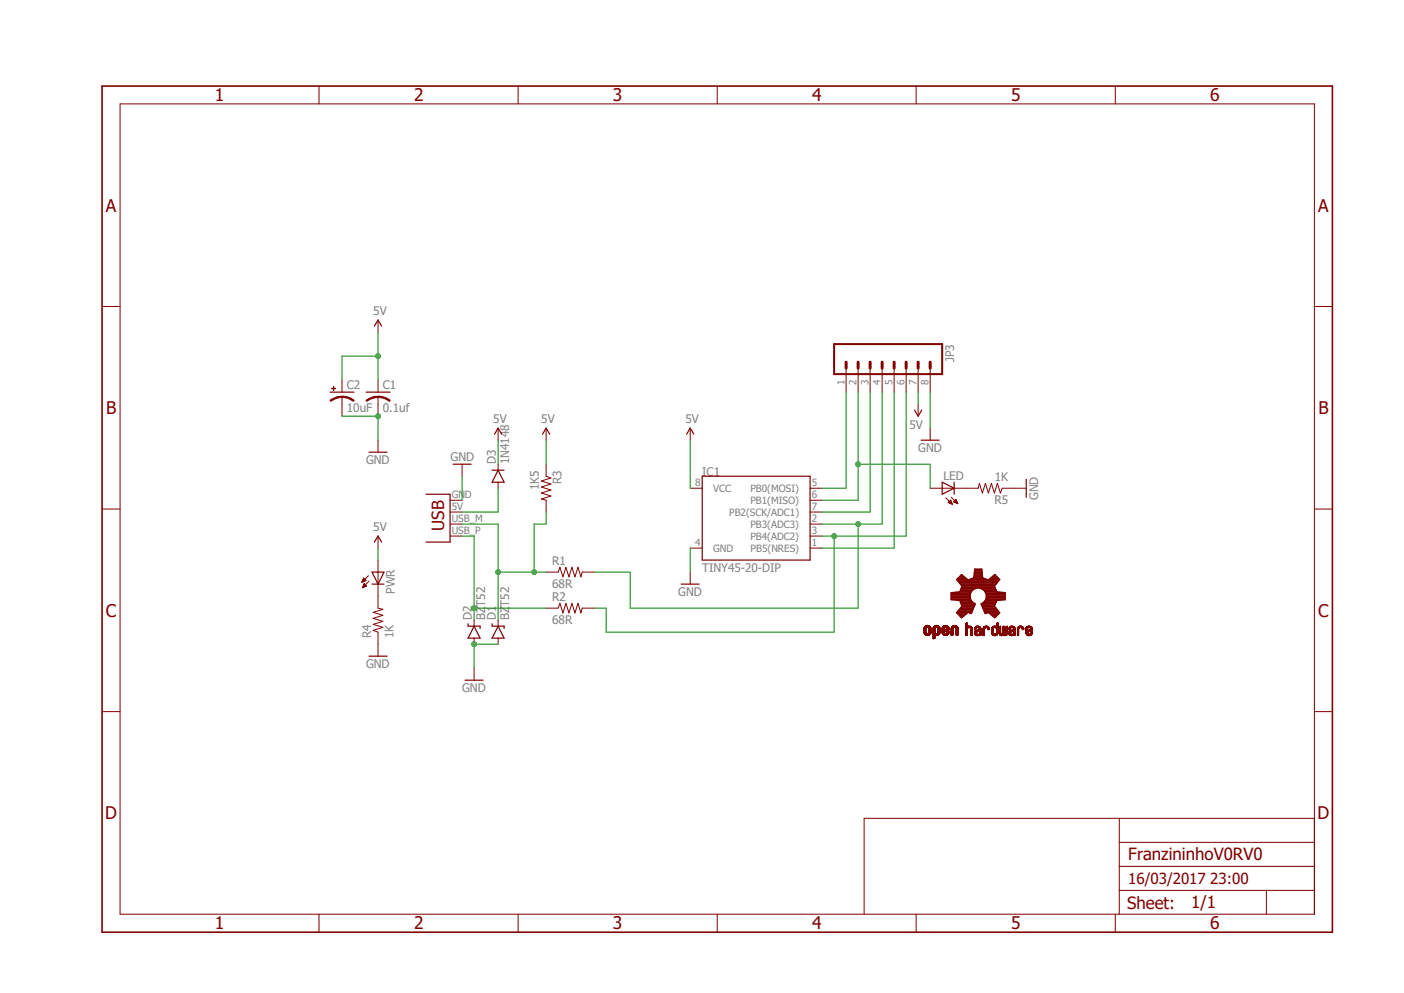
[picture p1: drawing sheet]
<svg xmlns="http://www.w3.org/2000/svg" width="297mm" height="210mm" viewBox="0 0 297 210" stroke-linecap="round" stroke-linejoin="round" font-family="sans-serif">
<path d="M21 17.9l261.2 179.8M282.2 17.9l-261.2 179.8" fill="none" stroke="#fff" stroke-width=".21"/>
<path d="M77.4 82.9h5.1M90.1 104.5h5.1v10.1h-5.1M148.5 100.7h22.9v17.7h-22.9zM99 131.9v.5h2.6v.5M100.3 132.4l1.3 2.6h-2.6zM104.1 131.9v.5h2.5v.5M105.4 132.4l1.2 2.6h-2.5z" fill="none" stroke="#800000" stroke-width=".25"/>
<g fill="none" stroke="#800000" stroke-width=".21">
<path d="M80 83.9v1.6M95.2 113.4h2.5M95.2 110.8h2.5M95.2 108.3h2.5M95.2 105.8h2.5M146 103.3h2.5M146 115.9h2.5M171.4 113.4h2.5M171.4 110.8h2.5M171.4 108.3h2.5M171.4 105.8h2.5M171.4 103.3h2.5"/>
<path d="M171.4 115.9h2.5M100.3 131.1v1.3M100.3 135v1.2M105.4 131.1v1.3M105.4 135v1.2"/>
</g>
<path d="M80 83.8a4.2 4.2 0 0 1 2.5 .9l-.1 .2a3.8 3.8 0 0 0-2.4-.9z" fill-rule="evenodd" fill="#800000"/>
<path d="M80 83.8a4.2 4.2 0 0 1 2.5 .9l-.1 .2a3.8 3.8 0 0 0-2.4-.9z" fill="none" stroke="#800000" stroke-width=".21"/>
<path d="M77.4 84.7l.3-.2a3.5 3.5 0 0 1 2.3-.7v.3a3.9 3.9 0 0 0-2.4 .8z" fill-rule="evenodd" fill="#800000"/>
<g fill="none" stroke="#800000" stroke-width=".21">
<path d="M80 67.7v2.5M179 77.9v5M181.5 77.9v5M184.1 77.9v5M186.6 77.9v5M189.1 77.9v5M191.7 77.9v5M194.2 77.9v5M196.8 77.9v5M72.3 83.9v1.6M77.4 84.7l.3-.2a3.5 3.5 0 0 1 2.3-.7v.3a3.9 3.9 0 0 0-2.4 .8zM80 80.4v2.5"/>
<path d="M80 85.5v2.5M80 93.1v2.5M97.7 98.2v2.5M105.4 90.6v2.5M105.4 98.2v1.2M115.5 98.2v2.5l1 .4-2 .6 2 .7-2 .6 2 .6-2 .7 2 .6-2 .6 1 .3v2.5M115.5 90.6v2.5M146 90.6v2.5M80 113.4v2.5M80 118.4v10.2l1 .3-2 .6 2 .6-2 .7 2 .6-2 .6 2 .7-2 .6 1 .4v5.1M105.4 102v1.3M196.8 103.3h10.1l.3-1.1 .6 2.1 .6-2.1 .7 2.1 .6-2.1 .7 2.1 .6-2.1 .6 2.1 .4-1h5.1"/>
<path d="M200.1 105.3l1.4 1.3M200.6 106.3l.5-.5 .4 .8zM200.6 106.3h.7M200.7 106.2h.6M200.7 106.1h.6M200.8 106.4h.5M200.8 106h.4M200.9 105.9h.3M201 106.5h.4M201 105.8h.1M201.2 105.2l1.4 1.3M201.2 106.6h.2"/>
<path d="M201.4 106.6h.1M201.8 106.1h.6M201.8 106.2h.7M201.8 106h.6M201.9 105.9h.5M202 105.8h.3M202.1 106.3h.4M202.1 105.7h.2M202.2 105.7l-.5 .4 .9 .4M202.2 105.7l.4 .8M202.2 105.7h.1M202.3 106.4h.3"/>
<path d="M202.4 106.5h.2M76.6 123.1h.2M76.6 123h.4M76.7 122.9h.5M76.7 122.8h.6M76.7 124.2h.1M76.8 122.7h.6M76.8 124.2h.2M76.8 122.6h.5M76.8 122.6h.4M76.8 124h.5M76.8 122.5h.3"/>
<path d="M76.8 124h.7M76.9 122.4h.1M76.9 123.9h.6M76.9 123.8h.5M76.9 122.3l-.4 .8M76.9 122.3l.5 .5-.9 .3M76.9 122.3h.1M76.9 123.7h.4M77 123.6h.3M77 123.5h.2M77 123.4l.6 .5-.9 .4zM77 123.4h.1"/>
<path d="M77.9 121.8l-1.4 1.3M78.1 122.9l-1.4 1.4M115.5 121h2.6l.3-1 .7 2 .6-2 .7 2 .6-2 .6 2 .7-2 .6 2 .2-1h2.6M115.5 128.6h2.6l.3-1 .7 2 .6-2 .7 2 .6-2 .6 2 .7-2 .6 2 .2-1h2.6M146 121v2.5M100.3 141.3v2.5"/>
</g>
<g fill="none" stroke="#800000" stroke-width=".25">
<path d="M79.2 69l.8-1.3 .7 1.3M69.8 82.9h5.1M78.1 95.6h3.8M95.8 98.2h3.9M104.1 99.4h2.5M104.6 91.8l.8-1.2 .7 1.2M105.4 99.4l1.2 2.6h-2.5zM114.8 91.8l.7-1.2 .8 1.2M145.2 91.8l.8-1.2 .8 1.2M79.2 114.6l.8-1.2 .7 1.2M199.3 102l2.5 1.3-2.5 1.2zM201.8 102v2.5"/>
<path d="M217.1 101.3v3.9M78.1 138.8h3.8M78.7 123.5h2.5M78.7 121h2.5l-1.2 2.5zM144.1 123.5h3.8M98.4 143.8h3.8"/>
</g>
<path d="M176.4 72.8h22.9v6.3h-22.9z" fill="none" stroke="#800000" stroke-width=".42"/>
<path d="M179 76.6v1.3M181.5 76.6v1.3M184.1 76.6v1.3M186.6 76.6v1.3M189.1 76.6v1.3M191.7 76.6v1.3M194.2 76.6v1.3M196.8 76.6v1.3" fill="none" stroke="#800000" stroke-width=".63"/>
<path d="M72.3 83.8a4 4 0 0 1 2.6 .9l-.1 .2a3.8 3.8 0 0 0-2.5-.9z" fill-rule="evenodd" fill="#800000"/>
<path d="M72.3 83.8a4 4 0 0 1 2.6 .9l-.1 .2a3.8 3.8 0 0 0-2.5-.9z" fill="none" stroke="#800000" stroke-width=".21"/>
<path d="M69.8 84.7l.3-.2a3.5 3.5 0 0 1 2.2-.7v.3a3.9 3.9 0 0 0-2.3 .8z" fill-rule="evenodd" fill="#800000"/>
<path d="M69.8 84.7l.3-.2a3.5 3.5 0 0 1 2.2-.7v.3a3.9 3.9 0 0 0-2.3 .8z" fill="none" stroke="#800000" stroke-width=".21"/>
<path d="M70.1 82.1l.9 .1z" fill-rule="evenodd" fill="#800000"/>
<path d="M70.1 82.1l.9 .1z" fill="none" stroke="#800000" stroke-width=".21"/>
<path d="M70.5 81.7l.1 .9z" fill-rule="evenodd" fill="#800000"/>
<g fill="none" stroke="#800000" stroke-width=".21">
<path d="M67.5 18.2v3.8M109.6 18.2v3.8M151.7 18.2v3.8M193.8 18.2v3.8M235.9 18.2v3.8M25.4 22h252.6v171.3h-252.6zM21.6 64.8h3.8M278 64.8h3.9M70.5 81.7l.1 .9zM72.3 80.4v2.5M72.3 85.5v2.5M194.2 85.5v2.5"/>
<path d="M196.8 90.6v2.5M21.6 107.7h3.8M278 107.7h3.9M195.5 133.7h.4M195.5 133.7h.3M195.5 133.6h.3M195.5 133.5h.3M195.5 133.4h.3M195.5 133.3h.3M195.5 133.2h.3M195.5 133.1h.3M195.5 133h.3"/>
<path d="M195.5 133.9h.5M195.5 133.8h.4M195.5 132.9h.4M195.5 132.8h.4M195.5 134h1.3M195.5 132.7h.6M195.6 134.1h1.2M195.6 132.6h1.2M195.6 134.2h1.2M195.6 132.5h1.2M195.7 134.2h1M195.7 132.5h1"/>
<path d="M195.7 132.4h1M195.8 134.3h.8M195.8 132.4h.8M195.8 132.3h.8M195.9 132.9l-.4 .1M196 134.4h.5M196 132.7l-.5 .1M196.1 134.4h.2M196.1 132.2h.2M196.3 132.7h.5M196.3 133.9h.6M196.3 132.7l.6 .1"/>
<path d="M196.4 133.9h.5M196.5 133.9h.4M196.5 132.8h.4M196.5 133.8h.4M196.5 132.9h.4M196.6 133.7h.3M196.6 133.6h.3M196.6 133.5h.3M196.6 133.4h.3M196.6 133.3h.3M196.6 133.2h.3M196.6 133.1h.3"/>
<path d="M196.6 133h.3M197.4 135h.3M197.4 134.9h.4M197.4 134.8h.4M197.4 134.7h.4M197.4 134.6h.4M197.4 134.5h.4M197.4 134.4h.4M197.4 134.4h1M197.4 134.3h1.1M197.4 134.2h1.3M197.4 134.1h1.3"/>
<path d="M197.4 134.1h1.4M197.4 134h1.4M197.4 133.9h.6M197.4 133.9h.5M197.4 133.8h.4M197.4 133.7h.4M197.4 133.6h.4M197.4 133.5h.4M197.4 133.4h.4M197.4 133.3h.4M197.4 133.2h.4M197.4 133.1h.4"/>
<path d="M197.4 133h.4M197.4 132.9h.4M197.4 132.8h.4M197.4 132.8h.5M197.4 132.7h.6M197.5 132.6h1.3M197.5 132.6h1.2M197.5 132.5h1.2M197.6 132.5h1M197.7 135l-.3 .1M197.7 132.4h.9M197.7 132.4h.8"/>
<path d="M197.8 132.3h.7M198 132.7l-.6 .1M198 134.4h.2M198 132.2h.2M198.2 132.7h.6M198.3 133.9h.5M198.3 132.7h.5M198.4 133.9h.4M198.4 132.8h.4M198.4 133.8h.4M198.4 132.9h.4M198.5 133.7h.3"/>
<path d="M198.5 133.6h.3M198.5 133.5h.3M198.5 133.4h.3M198.5 133.3h.3M198.5 133.2h.3M198.5 133.1h.3M198.5 133h.3M198.5 132.9h.3M198.6 134.2h-1.2M199.3 133.9h.5M199.3 133.8h.4M199.3 133.7h.4"/>
<path d="M199.3 133.6h.5M199.3 133.5h.8M199.3 133.5h.9M199.3 133.4h.9M199.3 133.3h1.3M199.3 133.3h1.4M199.3 133.2h1.4M199.3 133.1h.4M199.3 133.1h.3M199.3 133h.4M199.3 132.9h.4M199.3 132.8h.4"/>
<path d="M199.3 132.8h.5M199.3 134h1.4M199.3 133.9h.6M199.4 134.1h1.3M199.4 132.7h.6M199.4 132.6h1.3M199.4 134.1h1.2M199.4 132.5h1.2M199.5 134.2h1.1M199.5 134.2h1M199.5 132.5h1M199.6 132.4h.9"/>
<path d="M199.6 134.3h.8M199.6 132.4h.8M199.7 132.3h.7M199.8 134.4h.5M199.8 133.2h.9M199.9 134.4h.3M199.9 132.7l-.6 .1M199.9 132.2h.2M200 133.6h-.7M200 133.1h.7M200.1 133.1h.6M200.1 132.7h.6"/>
<path d="M200.2 133h.5M200.2 132.7l.5 .1M200.2 133.9h.5M200.3 133.9h.4M200.3 132.8h.4M200.3 133.8h.4M200.3 132.9h.4M200.4 133.7h.3M200.4 133.6h.3M200.4 133.3l-1.1 .1M200.5 133.5h.2M200.7 133.5h.1"/>
<path d="M201.2 134.3h.3M201.2 134.2h.4M201.2 134.1h.4M201.2 134h.4M201.2 133.9h.4M201.2 133.8h.4M201.2 133.7h.4M201.2 133.6h.4M201.2 133.5h.4M201.2 133.4h.4M201.2 133.3h.4M201.2 133.2h.4"/>
<path d="M201.2 133.1h.4M201.2 133h.4M201.2 132.9h.4M201.2 132.8h.5M201.3 134.4h.1M201.3 132.8h.4M201.3 132.7h.6M201.3 132.6h1.3M201.3 132.5h1.2M201.4 132.5h1M201.5 132.4h.9M201.6 132.3h.7"/>
<path d="M201.8 132.7l-.5 .1M201.8 132.2h.3M202 132.7h.6M202.1 132.7l.5 .1M202.2 132.8h.4M202.2 132.8h.5M202.3 134.3h.3M202.3 134.2h.4M202.3 134.1h.4M202.3 134h.4M202.3 133.9h.4M202.3 133.8h.4"/>
<path d="M202.3 133.7h.4M202.3 133.6h.4M202.3 133.5h.4M202.3 133.4h.4M202.3 133.3h.4M202.3 133.2h.4M202.3 133.1h.4M202.3 133h.4M202.3 132.9h.4M202.3 134.4h.2M204.3 134.4h.1M204.3 134.4h.2"/>
<path d="M204.3 134.3h.3M204.3 134.2h.3M204.3 134.1h.3M204.3 134h.3M204.3 133.9h.3M204.3 133.8h.3M204.3 133.7h.3M204.3 133.6h.3M204.3 133.5h.3M204.3 133.4h.3M204.3 133.3h.3M204.3 133.2h.3"/>
<path d="M204.3 133.1h.3M204.3 133h.3M204.3 132.9h.3M204.3 132.9h.4M204.3 132.8h.4M204.3 132.8h.5M204.3 132.7h1.3M204.3 132.6h1.2M204.3 132.5h1.1M204.3 132.5h.3M204.3 132.4h.3M204.3 132.3h.3"/>
<path d="M204.3 132.2h.3M204.3 132.1h.3M204.3 132h.3M204.3 131.9h.3M204.3 131.8h.3M204.4 131.8h.2M204.4 131.7h.2M204.7 132.5h.6M204.8 132.4h.4M204.9 132.7l-.6 .1M205.1 132.7l.5 .1M205.3 132.8h.4"/>
<path d="M205.3 132.9h.4M205.4 132.9l.3 .1M205.4 134.4h.1M205.4 134.4h.2M205.4 134.3h.3M205.4 134.2h.3M205.4 134.1h.3M205.4 134h.3M205.4 133.9h.3M205.4 133.8h.3M205.4 133.7h.3M205.4 133.6h.3"/>
<path d="M205.4 133.5h.3M205.4 133.4h.3M205.4 133.3h.3M205.4 133.2h.3M205.4 133.1h.3M205.4 133h.3M205.4 134.4v.1M205.7 134.2h-.3M206.1 134h.4M206.1 133.9h.4M206.1 133.9h.3M206.1 133.1h.3"/>
<path d="M206.2 134.1h.4M206.2 134.1h.3M206.2 133.7h.3M206.2 133.7h.4M206.2 133.6h.5M206.2 133.2h.1M206.2 133h.2M206.2 132.9h.3M206.2 132.8h.3M206.2 134.2h.8M206.2 132.8h.4M206.2 133.5h.8"/>
<path d="M206.2 132.7h1.2M206.3 134.3h.8M206.3 133.5h.8M206.3 132.6h1M206.4 134.3h.7M206.4 133.4h1.1M206.4 132.6h.9M206.4 132.5h.9M206.4 134.4h.6M206.4 133.1l-.3 .1M206.5 132.9l-.3 .1M206.5 134.4h.5"/>
<path d="M206.5 133.8h-.4M206.5 133.4h1M206.5 132.5h.6M206.6 132.4h.5M206.7 134.4v.1M206.7 133.3h.8M206.8 133.3h.7M206.8 132.7l-.6 .1M206.8 134.1h.2M206.8 134.4v.1M206.9 133.6h-.7M206.9 132.7l.5 .1"/>
<path d="M206.9 133.2h.6M207 133.2h.5M207.1 132.8h.3M207.1 132.8h.4M207.1 132.9h.4M207.2 133.5h.3M207.2 133.1h.3M207.2 133h.3M207.2 132.9h.3M207.2 134.4h.1M207.2 134.4h.2M207.2 134.3h.3"/>
<path d="M207.2 134.2h.3M207.2 134.1h.3M207.2 134h.3M207.2 133.9h.3M207.2 133.8h.3M207.2 133.7h.3M207.2 133.6h.3M207.9 134.4h.2M207.9 134.3h.3M207.9 134.2h.3M207.9 134.1h.3M207.9 134h.3"/>
<path d="M207.9 133.9h.3M207.9 133.8h.3M207.9 133.7h.3M207.9 133.6h.3M207.9 133.5h.3M207.9 133.4h.3M207.9 133.3h.3M207.9 133.2h.3M207.9 133.1h.3M207.9 133h.3M208 134.4v.1M208 132.9h.3"/>
<path d="M208 132.8h.4M208.1 132.7h1.1M208.1 132.6h1.1M208.2 132.6h.9M208.2 132.5h.9M208.3 132.9l-.4 .1M208.4 132.5h.5M208.4 132.4h.5M208.6 132.7l-.6 .1M208.7 132.7l.6 .1M208.9 132.8h.4M209 132.9h.3"/>
<path d="M209 133h.3M209 133.1h.3M209.3 133.1l-.3 .1M209.8 133.9h.3M209.8 133.8h.3M209.8 133.7h.3M209.8 133.6h.3M209.8 133.5h.3M209.8 133.4h.3M209.8 133.3h.3M209.8 133.2h.3M209.8 133.1h.3"/>
<path d="M209.8 133h.3M209.8 132.9h.3M209.8 134.1h.4M209.8 134h.4M209.8 132.8h.3M209.8 132.8h.4M209.8 134.1h.6M209.9 134.2h1.1M209.9 132.7h1.2M209.9 132.6h1.2M210 134.3h.9M210 132.6h1.1"/>
<path d="M210 132.5h1.1M210.1 134.3h.8M210.1 134.4h.7M210.1 132.5h.6M210.2 134.4h.5M210.2 132.4h.5M210.4 134.4v.1M210.4 132.7l-.6 .1M210.5 134.4v.1M210.5 134.1h.5M210.5 132.7h.6M210.7 134.1h.4"/>
<path d="M210.7 134h.4M210.7 132.8h.4M210.8 133.9h.3M210.8 132.9h.3M210.8 133.8h.3M210.8 133.7h.3M210.8 133.6h.3M210.8 133.5h.3M210.8 133.4h.3M210.8 133.3h.3M210.8 133.2h.3M210.8 133.1h.3"/>
<path d="M210.8 133h.3M210.8 132.5h.3M210.8 132.4h.3M210.8 132.3h.3M210.8 132.2h.3M210.8 132.1h.3M210.8 132h.3M210.8 131.9h.3M210.8 131.8h.3M210.9 131.8h.2M210.9 131.7h.2M211.4 134.1h.4"/>
<path d="M211.4 134h.4M211.4 133.9h.3M211.4 133.8h.3M211.4 133.7h.3M211.4 133.6h.3M211.4 133.5h.3M211.4 133.4h.3M211.4 133.3h.3M211.4 133.2h.3M211.4 133.1h.3M211.4 133h.3M211.4 132.9h.3"/>
<path d="M211.4 132.8h.3M211.4 132.7h.3M211.4 132.6h.3M211.4 132.5h.3M211.5 134.2h1.6M211.5 134.3h1.5M211.5 132.5h.2M211.6 134.3h1.3M211.6 132.4h.1M211.6 134.4h.6M211.7 134.4h.4M211.9 134.4v.1"/>
<path d="M211.9 134.1h.7M212 134.1h.5M212 134h.4M212.1 133.9h.3M212.1 133.8h.3M212.1 133.7h.3M212.1 133.6h.3M212.1 133.5h.3M212.1 133.4h.3M212.1 133.3h.3M212.1 133.2h.3M212.1 133.1h.3"/>
<path d="M212.1 133h.3M212.1 132.9h.3M212.1 132.8h.3M212.1 132.7h.3M212.1 132.6h.3M212.1 132.5h.3M212.3 132.5h.1M212.3 134.4h.6M212.3 132.4h.1M212.4 134.4h.4M212.6 134.1h.5M212.7 134.1h.4"/>
<path d="M212.8 134h.3M212.8 133.9h.3M212.8 133.8h.3M212.8 133.7h.3M212.8 133.6h.3M212.8 133.5h.3M212.8 133.4h.3M212.8 133.3h.3M212.8 133.2h.3M212.8 133.1h.3M212.8 133h.3M212.8 132.9h.3"/>
<path d="M212.8 132.8h.3M212.8 132.7h.3M212.8 132.6h.3M212.8 132.5h.3M212.9 132.5h.2M213 134.2h-1.5M213 132.4h.1M213.4 134h.3M213.4 133.9h.3M213.4 133.8h.3M213.4 134.1h.4M213.4 133.7h.4"/>
<path d="M213.4 133.2h.1M213.4 133.1h.3M213.4 133h.3M213.4 132.9h.3M213.4 134.2h.8M213.4 134.1h.5M213.4 133.6h.6M213.4 132.8h.4M213.5 134.2h.8M213.5 133.5h.7M213.5 132.7h1.1M213.6 134.3h.7"/>
<path d="M213.6 133.5h.7M213.6 132.6h1M213.6 133.4h1.1M213.6 132.6h.9M213.7 133.1l-.3 .1M213.7 132.5h.8M213.7 134.4h.6M213.7 134.4h.5M213.7 133.4h1M213.8 132.5h.5M213.8 132.4h.5M214 134.4v.1"/>
<path d="M214 133.3h.7M214 132.7l-.6 .1M214 134.1h.2M214.1 133.6h-.7M214.1 132.7l.6 .1M214.2 133.2h.5M214.3 132.8h.4M214.4 132.9h.3M214.4 132.8h.3M214.4 133.1h.3M214.5 134.4h.1M214.5 134.4h.2"/>
<path d="M214.5 134.3h.2M214.5 134.2h.2M214.5 134.1h.2M214.5 134h.2M214.5 133.9h.2M214.5 133.8h.2M214.5 133.7h.2M214.5 133.6h.2M214.5 133.5h.2M214.5 133.1h.2M214.5 133h.2M215.2 134.4h.1"/>
<path d="M215.2 134.4v.1M215.2 134.4h.2M215.2 134.3h.3M215.2 134.2h.3M215.2 134.1h.3M215.2 134h.3M215.2 133.9h.3M215.2 133.8h.3M215.2 133.7h.3M215.2 133.6h.3M215.2 133.5h.3M215.2 133.4h.3"/>
<path d="M215.2 133.3h.3M215.2 133.2h.3M215.2 133.1h.3M215.2 133h.3M215.2 132.9h.4M215.2 132.8h.4M215.3 132.7h1.2M215.3 132.6h1.1M215.4 132.6h1M215.4 132.5h.9M215.5 132.9l-.3 .1M215.6 132.5h.6"/>
<path d="M215.6 132.4h.5M215.8 132.7l-.5 .1M215.9 132.7h.6M216.1 132.8h.4M216.2 132.8h.3M216.2 132.9h.3M216.2 133h.4M216.2 132.9h.4M216.3 133.1h.2M216.3 133.1h.3M216.5 133.1l-.2 .1M217 133.9h.4"/>
<path d="M217 133.9h.3M217 133.8h.3M217 133.7h.3M217 133.7h.4M217 133.6h.6M217 133.5h.8M217 133.5h.9M217 133.4h1M217 133.3h1.2M217 133.3h.3M217 133.2h.3M217 133.1h.3"/>
<path d="M217 133h.3M217 132.9h.3M217 132.9h.4M217 134h.5M217 132.8h.4M217.1 134.1h.5M217.1 134.1h.4M217.1 132.8h.3M217.1 134.2h1.2M217.1 132.7h1.2M217.2 134.2h1M217.2 132.6h1"/>
<path d="M217.3 134.3h.8M217.3 132.5h.8M217.4 134.4h.6M217.4 132.5h.6M217.4 134.4h.5M217.5 132.4h.4M217.5 133.3h.8M217.6 133.3h.8M217.6 134.4v.1M217.6 132.7l-.5 .1M217.7 134.4v.1M217.7 133.6h-.7"/>
<path d="M217.7 133.2h.7M217.8 134.4v.1M217.8 133.2h.6M217.8 132.7l.5 .1M217.8 134.1h.5M217.9 134.1h.4M217.9 132.8h.5M218 133.1h.4M218 132.8h.4M218 133.9h.4M218 132.9h.4M218.1 133.9h.3"/>
<path d="M218.1 133.1h.3M218.1 133h.3M218.1 133.7h.3M218.2 133.6h.2M218.4 134h-.5M218.4 133.8h-.3M21.6 150.5h3.8M278 150.5h3.9M236.8 173.1v20.2M236.8 178.1h41.2M278 173.1h-95.2v20.2M67.5 193.3v3.8"/>
<path d="M109.6 193.3v3.8M151.7 193.3v3.8M193.8 193.3v3.8M235.9 193.3v3.8M236.8 188.3h41.2M236.8 183.2h41.2M267.9 188.3v5"/>
</g>
<path d="M193.5 86.7l.7 1.3 .8-1.3M194.9 93.1h3.8" fill="none" stroke="#800000" stroke-width=".25"/>
<g fill="none" stroke="#800000" stroke-width=".38">
<path d="M201.3 126.7h4M201.3 126.4h3.9M201.3 126.1h3.8M201.3 125.8h3.9M201.3 125.4h4M202.4 129.6l1 1 1.5-1.2 .2 .2M202.4 129.6h2.2M202.4 122.6h2.2M202.7 129.2h2.9M202.7 122.9h8.5M202.7 129.9h1.6M202.7 122.3h1.6"/>
<path d="M203 128.9h2.7M203 123.2h7.9M203 130.2h.9M203 122h.9M203.1 127h2.3M203.1 125.1h2.3M203.2 127.3h2.5M203.2 124.8h2.5M203.2 128.6h2.7M203.2 123.5h7.5M203.3 127.7h2.8M203.3 124.5h2.8"/>
<path d="M203.4 130.5h.1M203.4 121.6h.1M203.5 128.3h2.5M203.5 128h2.7M203.5 124.2h6.9M203.5 123.9h6.9M205.1 126.1a1.67 1.67 0 0 0 1.1 1.6l-.8 2-.3-.1M205.1 129.6h.4M205.1 122.6h3.6M205.2 125.8l-.1 .3M205.2 125.8a1.79 1.79 0 0 1 2.1-1.5 1.79 1.79 0 0 1 1.4 2.1M206 122.3h1.9"/>
<path d="M206.1 122h1.7M206.1 121.6h1.7M206.2 121.3h1.5M206.2 121h1.5M206.2 120.7h1.4M207.7 128h2.7M207.7 127.7h2.8M207.7 124.5h2.8M207.9 128.3h2.5M208 128.6h2.7M208.1 128.9h2.8M208.2 127.3h2.5"/>
<path d="M208.2 124.8h2.5M208.2 129.2h3M208.4 129.6h.3M208.4 127h2.3M208.4 125.1h2.3M208.6 126.7h4M208.6 125.4h4M208.7 126.4l-.4 .8-.7 .5 .8 2 .3-.1M208.7 126.4h3.9M208.7 126.1h3.9M208.7 125.8h3.9M208.7 129.6l.3-.2 1.4 1.2 1-1"/>
<path d="M209.2 129.6h2.2M209.2 122.6h2.2M209.6 129.9h1.6M209.6 122.3h1.6M210 130.2h.8M210 122h.8M210.4 121.6h.1M210.4 130.5h.1M210.7 124.8l.1 .4 1.8 .2v1.4l-1.8 .2-.5 1.1 1.1 1.5M210.7 124.8l-.4-.8 1.1-1.4-1-1-1.4 1.2-1.2-.5-.2-1.9h-1.4l-.2 1.9-1.1 .5-1.5-1.2-1 1 1.2 1.4-.5 1.2-1.8 .2v1.4l1.8 .2 .5 1.1-1.2 1.5"/>
</g>
<path d="M21.6 18.2h260.3v178.9h-260.3z" fill="none" stroke="#800000" stroke-width=".34"/>
<path d="M97.7 110.8h7.7v20.3M105.4 121h10.1" fill="none" stroke="#008000" stroke-width=".21"/>
<circle cx="105.4" cy="121" r=".51" fill="#008000"/>
<circle cx="105.4" cy="121" r=".51" fill="none" stroke="#008000" stroke-width=".21"/>
<circle cx="113" cy="121" r=".51" fill="#008000"/>
<g fill="none" stroke="#008000" stroke-width=".21">
<path d="M97.7 113.4h2.6v17.7M115.5 108.3v2.5h-2.5v10.2M100.3 128.6h15.2"/>
<circle cx="113" cy="121" r=".51"/>
</g>
<circle cx="100.3" cy="128.6" r=".51" fill="#008000"/>
<g fill="none" stroke="#008000" stroke-width=".21">
<path d="M146 115.9v5.1M100.3 136.2h5.1"/>
<circle cx="100.3" cy="128.6" r=".51"/>
</g>
<circle cx="100.3" cy="136.2" r=".51" fill="#008000"/>
<g fill="none" stroke="#008000" stroke-width=".21">
<path d="M72.3 88h7.7v5.1M97.7 100.7v5.1M100.3 136.2v5.1"/>
<circle cx="100.3" cy="136.2" r=".51"/>
</g>
<circle cx="80" cy="88" r=".51" fill="#008000"/>
<g fill="none" stroke="#008000" stroke-width=".21">
<path d="M80 70.2v10.2M80 75.3h-7.7v5.1M115.5 93.1v5.1M146 93.1v10.2M196.8 82.9v7.7M80 115.9v2.5"/>
<circle cx="80" cy="88" r=".51"/>
</g>
<circle cx="80" cy="75.3" r=".51" fill="#008000"/>
<g fill="none" stroke="#008000" stroke-width=".21">
<path d="M105.4 93.1v5.1M194.2 82.9v2.6M173.9 110.8h12.7M181.5 110.8v17.8h-48.2v-7.6h-7.6"/>
<circle cx="80" cy="75.3" r=".51"/>
</g>
<circle cx="181.5" cy="110.8" r=".51" fill="#008000"/>
<g fill="none" stroke="#008000" stroke-width=".21">
<path d="M179 82.9v20.4h-5.1M184.1 82.9v25.4h-10.2M186.6 82.9v27.9M173.9 113.4h17.8M176.4 113.4v20.3h-48.2v-5.1h-2.5"/>
<circle cx="181.5" cy="110.8" r=".51"/>
</g>
<circle cx="176.4" cy="113.4" r=".51" fill="#008000"/>
<g fill="none" stroke="#008000" stroke-width=".21">
<path d="M189.1 82.9v33h-15.2M191.7 82.9v30.5M196.8 103.3v-5.1h-15.3v7.6h-7.6"/>
<circle cx="176.4" cy="113.4" r=".51"/>
</g>
<circle cx="181.5" cy="98.2" r=".51" fill="#008000"/>
<g fill="none" stroke="#008000" stroke-width=".21">
<path d="M181.5 82.9v15.3M105.4 103.3v5h-7.7"/>
<circle cx="181.5" cy="98.2" r=".51"/>
</g>
<g font-size="3.7" fill="#800000">
<text x="45.5" y="21.4">1</text>
<text x="87.6" y="21.4">2</text>
<text x="129.7" y="21.4">3</text>
<text x="171.8" y="21.4">4</text>
<text x="213.9" y="21.4">5</text>
<text x="256" y="21.4">6</text>
<text x="22.4" y="44.7">A</text>
<text x="278.9" y="44.7">A</text>
<text x="22.4" y="87.6">B</text>
<text x="278.9" y="87.6">B</text>
<text x="22.4" y="130.4">C</text>
<text x="278.9" y="130.4">C</text>
<text x="22.3" y="173.3">D</text>
<text x="278.7" y="173.3">D</text>
<text x="45.5" y="196.6">1</text>
<text x="87.6" y="196.6">2</text>
<text x="129.7" y="196.6">3</text>
<text x="171.8" y="196.6">4</text>
<text x="213.9" y="196.6">5</text>
<text x="256" y="196.6">6</text>
</g>
<g font-size="3.6" fill="#800000">
<text x="93.9" y="112.2" transform="rotate(-90 93.9 112.2)">USB</text>
<text x="238.7" y="182">FranzininhoV0RV0</text>
<text x="238.4" y="192.2">Sheet:</text>
<text x="252" y="192.1">1/1</text>
</g>
<text font-size="3.2" fill="#800000" x="238.7" y="187">16/03/2017 23:00</text>
<g font-size="2.5" fill="#808080">
<text x="79" y="66.7">5V</text>
<text x="201.8" y="76.6" transform="rotate(-90 201.8 76.6)">JP3</text>
<text x="73.4" y="82.3">C2</text>
<text x="81" y="82.3">C1</text>
<text x="73.4" y="87.1">10uF</text>
<text x="81" y="87.1">0.1uf</text>
<text x="104.4" y="89.5">5V</text>
<text x="114.5" y="89.5">5V</text>
<text x="145" y="89.5">5V</text>
<text x="192.4" y="90.8">5V</text>
<text x="194.2" y="95.6">GND</text>
<text x="77.4" y="98.2">GND</text>
<text x="95.3" y="97.4">GND</text>
<text x="104.9" y="98.2" transform="rotate(-90 104.9 98.2)">D3</text>
<text x="107.7" y="98.2" transform="rotate(-90 107.7 98.2)">1N4148</text>
<text x="148.5" y="100.7">IC1</text>
<text x="199.6" y="101.5">LED</text>
<text x="210.4" y="101.7">1K</text>
<text x="114" y="103.6" transform="rotate(-90 114 103.6)">1K5</text>
<text x="118.8" y="102.4" transform="rotate(-90 118.8 102.4)">R3</text>
<text x="210.4" y="106.5">R5</text>
<text x="219.6" y="105.8" transform="rotate(-90 219.6 105.8)">GND</text>
<text x="79" y="112.4">5V</text>
<text x="116.8" y="119.5">R1</text>
<text x="83.5" y="125.6" transform="rotate(-90 83.5 125.6)">PWR</text>
<text x="116.8" y="124.3">68R</text>
<text x="148.5" y="121">TINY45-20-DIP</text>
<text x="99.8" y="131.1" transform="rotate(-90 99.8 131.1)">D2</text>
<text x="102.6" y="131.1" transform="rotate(-90 102.6 131.1)">BZT52</text>
<text x="104.9" y="131.1" transform="rotate(-90 104.9 131.1)">D1</text>
<text x="107.7" y="131.1" transform="rotate(-90 107.7 131.1)">BZT52</text>
<text x="116.8" y="131.9">68R</text>
<text x="116.8" y="127.1">R2</text>
<text x="143.5" y="126.1">GND</text>
<text x="78.5" y="135" transform="rotate(-90 78.5 135)">R4</text>
<text x="83.3" y="135" transform="rotate(-90 83.3 135)">1K</text>
<text x="77.4" y="141.3">GND</text>
<text x="97.7" y="146.4">GND</text>
</g>
<g font-size="2.1" fill="#808080">
<text x="178.6" y="81.3" transform="rotate(-90 178.6 81.3)">1</text>
<text x="181.2" y="81.3" transform="rotate(-90 181.2 81.3)">2</text>
<text x="183.7" y="81.3" transform="rotate(-90 183.7 81.3)">3</text>
<text x="186.3" y="81.3" transform="rotate(-90 186.3 81.3)">4</text>
<text x="188.8" y="81.3" transform="rotate(-90 188.8 81.3)">5</text>
<text x="191.3" y="81.3" transform="rotate(-90 191.3 81.3)">6</text>
<text x="193.9" y="81.3" transform="rotate(-90 193.9 81.3)">7</text>
<text x="196.4" y="81.3" transform="rotate(-90 196.4 81.3)">8</text>
<text x="95.5" y="107.9">5V</text>
<text x="95.5" y="105.4">GND</text>
<text x="147" y="102.9">8</text>
<text x="150.9" y="104">VCC</text>
<text x="158.7" y="106.6">PB1(MISO)</text>
<text x="158.7" y="104">PB0(MOSI)</text>
<text x="171.7" y="105.4">6</text>
<text x="171.7" y="102.9">5</text>
<text x="171.7" y="107.9">7</text>
<text x="95.5" y="113">USB_P</text>
<text x="95.5" y="110.5">USB_M</text>
<text x="154.3" y="109.1">PB2(SCK/ADC1)</text>
<text x="158.7" y="111.6">PB3(ADC3)</text>
<text x="171.7" y="110.5">2</text>
<text x="171.7" y="113">3</text>
<text x="147" y="115.6">4</text>
<text x="150.9" y="116.7">GND</text>
<text x="158.7" y="114.1">PB4(ADC2)</text>
<text x="158.8" y="116.7">PB5(NRES)</text>
<text x="171.7" y="115.6">1</text>
</g>
</svg>
